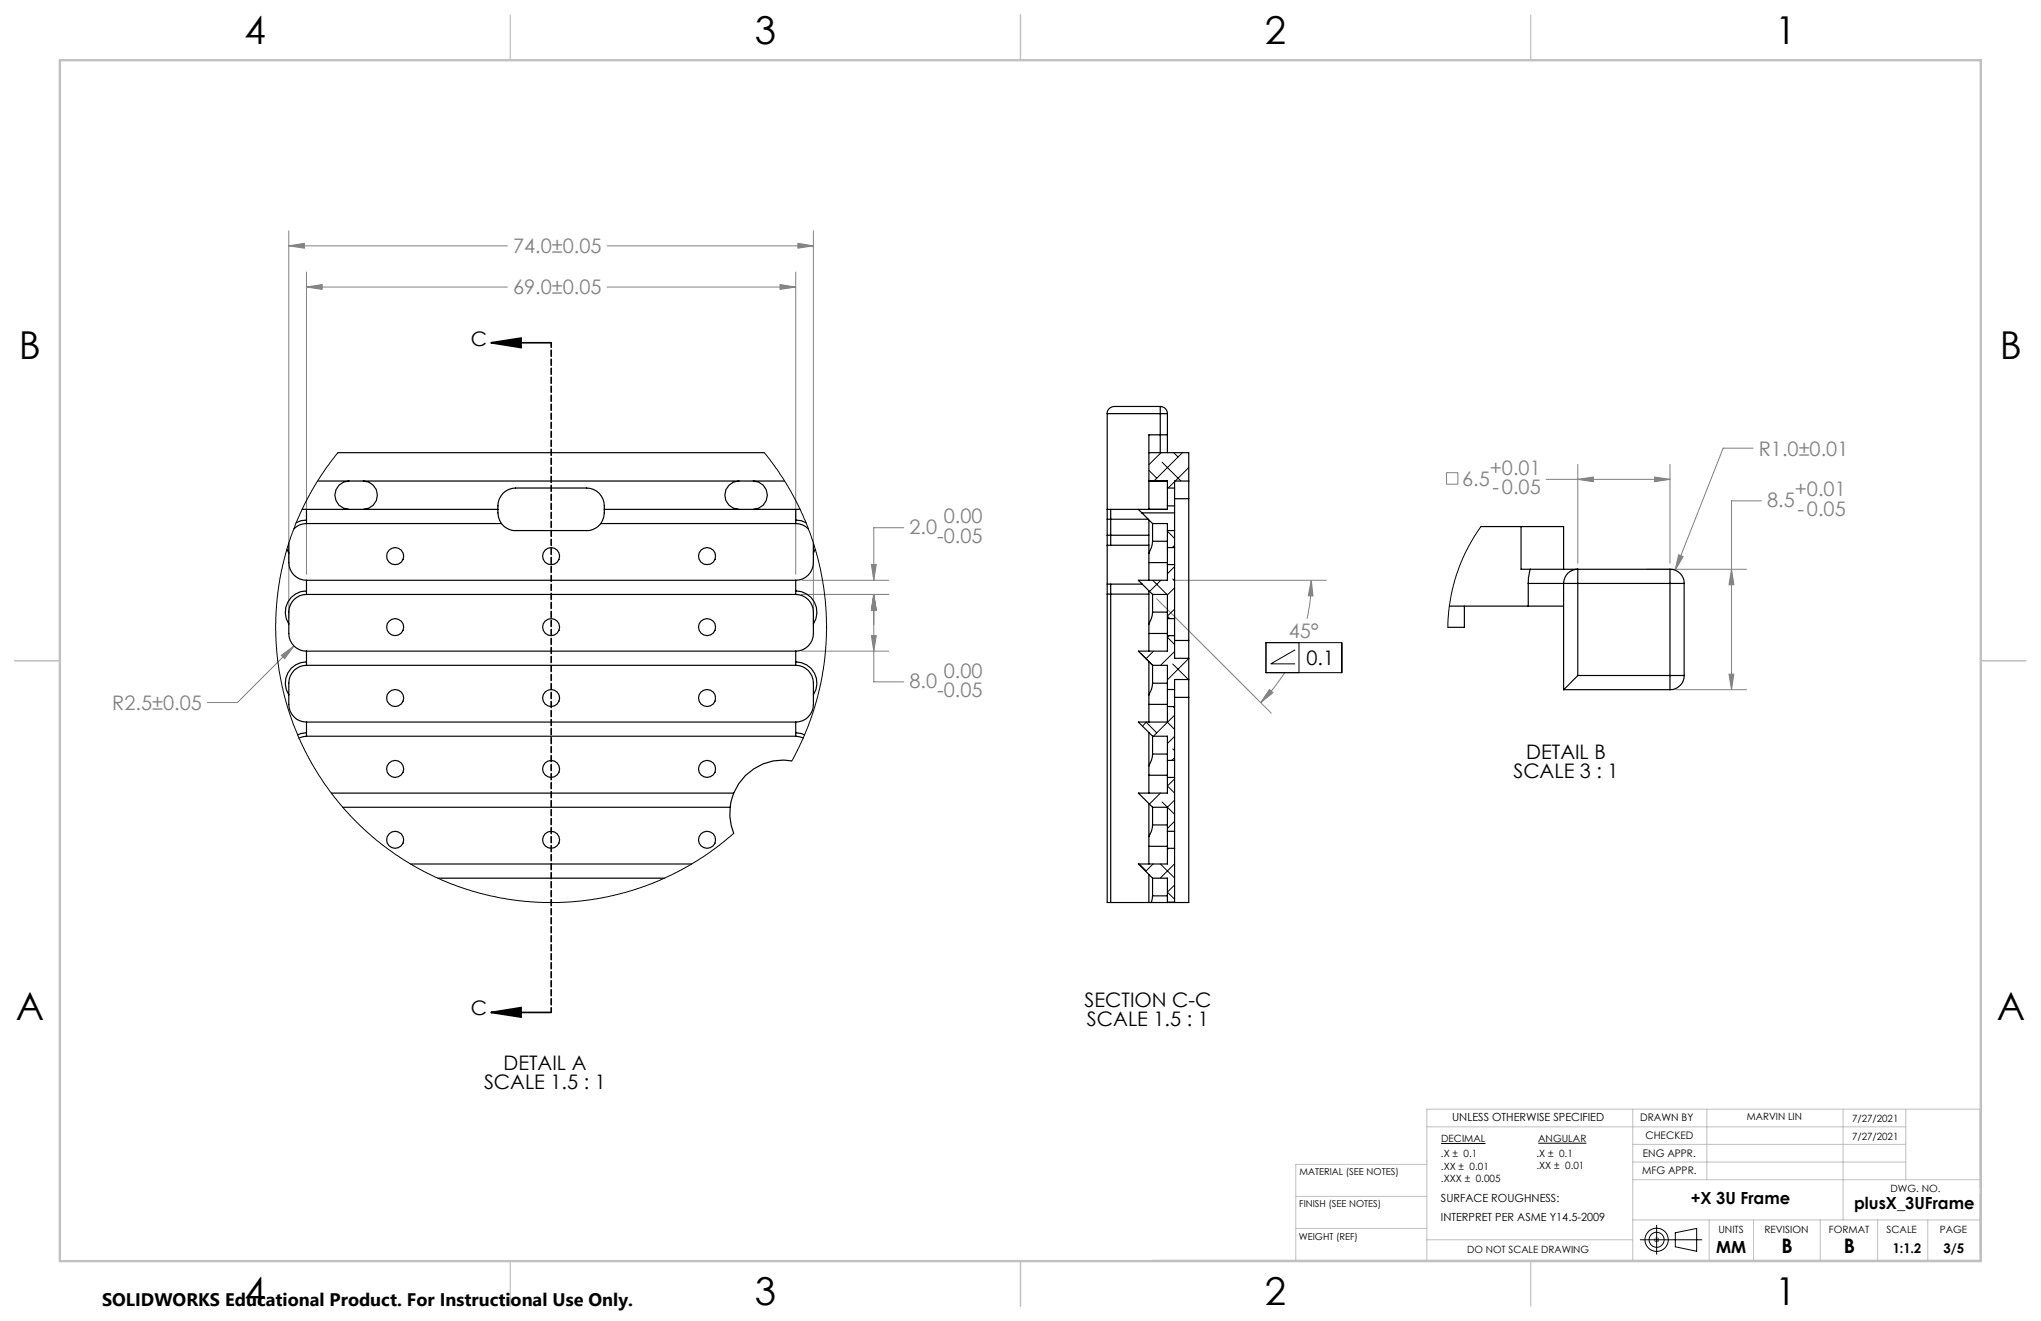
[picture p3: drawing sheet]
<svg xmlns="http://www.w3.org/2000/svg" width="432mm" height="279mm" viewBox="0 0 432 279" stroke-linecap="round" stroke-linejoin="round" font-family="sans-serif">
<g fill="none" stroke="#808080" stroke-width=".21">
<path d="M61.1 52l3.3-.5v1zM61.1 48.8v81.9M61.1 52h46.3M64.8 57.5v64M128.4 52h43.7M168.3 57.5v64M168.8 51.5l3.3 .5-3.3 .5zM172.1 48.8v83.9M64.8 60.7l3.4-.5v1zM64.8 60.7h42.6M128.4 60.7h39.9M165 60.2l3.3 .5-3.3 .5z"/>
<path d="M306 100h2.4v2.4h-2.4zM333.8 98.2v20.9M353.3 98.2v20.9M370.9 94.8h-6.3l-10.2 25.8M184.4 119.4h1l-.5 3.3zM191.2 111.6h-6.3v11.1M327.1 101.4h26.2M333.8 101.4l3.3-.5v1zM350 100.9l3.3 .5-3.3 .5zM355.1 117.3l1 .4-1.7 2.9zM372.7 105.9h-6.4v40M59.5 138.6l2.7-2-2 2.7z"/>
<path d="M62.2 136.6l-12 12h-6.3M169.6 122.7h18.4M169.6 125.7h18.4M169.6 137.7h18.4M184.4 134.4h1l-.5 3.3zM184.9 125.7l.5 3.3h-1zM184.9 125.7v18.5h6.3M244.7 126.6l24.3 24.2M248.2 122.7h32.4M277.4 122.7l.4 3.3h-1zM277.4 122.7a36 36 0 0 1-.9 8.2M348.4 120.4h21.1"/>
<path d="M366.3 120.4l.5 3.3h-1zM268.6 145.8l.7 .7-2.6 2.1zM271.8 142.3a36.3 36.3 0 0 1-5.1 6.3M354.6 145.9h14.9M365.8 142.6h1l-.5 3.3z"/>
</g>
<g fill="none" stroke="#000" stroke-width=".21">
<path d="M267.8 135.9h16v6.4h-16zM274 137.4l-5.1 3h5.1M274.8 135.9v6.4M304.9 241.9h9.4M325.4 241.8h10.2M350.5 259.2v6.1M347 262.2h13M350.1 261.9l.7 .7M350.8 261.9l-.7 .7M354.4 260.7l4.6-.9v4.9l-4.6-1z"/>
<circle cx="350.5" cy="262.2" r="2.45"/>
<circle cx="350.5" cy="262.2" r="1.59"/>
</g>
<path d="M103.9 72.5l6.3-1v2zM103.9 72.5h12.7M103.9 214.1l6.3-1v2zM103.9 214.1h12.7" fill="none" stroke="#000" stroke-width=".35"/>
<g fill="none" stroke="#c0c0c0" stroke-width=".21">
<path d="M301.9 238.3h101.3M345.4 234.6v32M361.1 234.6v14.9M389.9 234.6v23.4M403.2 234.6v14.9M274.1 253h27.8M274.1 259.8h27.8M301.9 246.3h-27.8v20.3M345.4 249.5h73.5M345.4 258h73.5M345.4 242h57.8M345.4 245.8h57.8"/>
<path d="M361.6 258v8.6M371 258v8.6M385.1 258v8.6M397.2 258v8.6M407.8 258v8.6M243.9 266.6h175M301.9 262.2h43.5M350 262.2h1M350.1 261.9l.7 .7M350.5 261.7v1M350.8 261.9l-.7 .7M418.9 265.1v-30.5h-117v32"/>
</g>
<path d="M116.6 72.5v141.6" fill="none" stroke="#000" stroke-width=".35" stroke-dasharray="1.3 .6" stroke-dashoffset=".3"/>
<path d="M418.9 234.6v32" fill="none" stroke="#c0c0c0" stroke-width=".21" stroke-dasharray="15.2 1.3 1.3 1.3" stroke-dashoffset="1.2"/>
<path d="M108 3.2v9.5M215.9 3.2v9.5M323.8 3.2v9.5M3.1 139.7h9.6M419.1 139.7h9.5M108 266.7v9.6M215.9 266.7v9.6M323.8 266.7v9.6" fill="none" stroke="#c0c0c0" stroke-width=".25"/>
<path d="M12.7 12.7h406.4v254h-406.4z" fill="none" stroke="#c0c0c0" stroke-width=".5"/>
<path d="M103.9 72.5l6.3-1v2zM103.9 214.1l6.3-1v2z" fill="#000"/>
<g fill="#808080">
<path d="M268.6 145.8l.7 .7-2.6 2.1zM277.4 122.7l.4 3.3h-1z"/>
<path d="M165 60.2l3.3 .5-3.3 .5zM64.8 60.7l3.4-.5v1zM184.4 119.4h1l-.5 3.3zM184.9 125.7l.5 3.3h-1zM184.9 125.7l.5 3.3h-1zM184.4 134.4h1l-.5 3.3zM59.5 138.6l.7 .7 2-2.7zM61.1 52l3.3-.5v1zM168.8 51.5l3.3 .5-3.3 .5zM333.8 101.4l3.3-.5v1zM350 100.9l3.3 .5-3.3 .5zM366.3 120.4l.5 3.3h-1zM365.8 142.6h1l-.5 3.3zM355.1 117.3l-.7 3.3 1.7-2.9z"/>
</g>
<g fill="none" stroke="#000" stroke-width=".21">
<path d="M71.5 95.7l-2.5 3.3-2.1 3.2-1.6 2.8-2.2 4.4-1.6 4.2-1.1 3.5-.8 3.4-.8 4.8-.4 4.5-.1 3.5 .2 4.3 .5 4.1 .9 4.6 1 3.6 1 3 1.8 4.2 1.8 3.5 2.7 4.5 2.7 3.7 2.3 2.8 3.2 3.2 3.2 2.9 5.7 4.1 3.3 2 3.4 1.7 3.7 1.5 4.2 1.5 3.7 .9 4 .8 3.7 .5 5 .2M161.7 95.7l2.8 3.7 2.1 3.3 1.7 3.1 2 4.2 1.3 3.5 1.4 4.3 1.1 5.1 .5 4.3 .3 4.7-.1 4.3-.5 4.3-.7 4.2-1.2 4.6-1.3 3.9-1.3 3.3-2.3 4.4M243.1 99.5l1.6 1.6M245.6 95.7l-2.5 2.6M245.9 97.8l3.9 3.9M248.3 95.7l.9 1M250.2 95.7l-6.1 6M251.5 98.9l-2.9 2.8M247.1 112.2l-.1 .2 1.5 1.5M248.5 119.8l-1.5 1.6M248.5 115.4l-.5 .4M248.5 101.9l-1.4 1.3"/>
<path d="M313.3 111.4l-1.3 1.9-1.8 3.2-1.3 3-.9 2.4-.9 3.5-.5 2.7-.3 4.6M241.1 122.7l-.2 .2M241.4 138.2l2.5 2.5M243.9 122.7l3 3M244.1 137.7l-1.7 1.6M245.6 122.7l-2.4 2.4M247.4 134.4l-.4 .4 1.5 1.5M248.1 122.4l.4 .4M248.5 137.8l-3 2.9M248.5 124.3l-1.5 1.5M248.5 128.8l-1.5 1.5 .5 .5M251.4 139.2l.1 .1"/>
<path d="M251.5 139.3l-4.5 4.5M242.5 152.7l2.2 2.3M242.5 152.7l-.8 .9M246.9 152.7l1.6 1.6M248.1 158.4l.4 .3M248.1 140.4l3.3 3.3M248.1 149.4l.4 .4M248.5 151.3l-4.5 4.4M248.5 155.8l-1.5 1.5M155.2 176.2l-3.7 3.1-4.7 3.2-4.7 2.5-4.5 2-5.3 1.8-5.7 1.2-5.6 .7-4.1 .2M241 167.7l-.1 .1M245.5 167.7l-2.3 2.4"/>
<path d="M245.9 169.6l1.1 1.1M247 170.7l1.5 1.5M247.3 179.4l-.3 .3M248.5 164.7l-1.5 1.5 1.5 1.5M248.5 169.2l-1.5 1.5M248.5 173.7l-1.5 1.5M248.5 160.3l-.6 .5M241 182.7l1.5 1.5M243.9 182.7l-1.5 1.6M245.5 182.7l3 3M248.5 182.7l-3 3M248.5 187.2l-1.5 1.5 1.5 1.5"/>
</g>
<g fill="none" stroke="#000" stroke-width=".25">
<path d="M71.5 95.7h90.2M234.2 87.5v20.2M234.2 87.5h11.3M243.1 95.7h8.4v6M243.1 95.7v6.1M245.5 92v3.7M245.5 92h1.5M245.5 92h-2.4v3.7M245.5 87.5h1.5M245.5 86v1.5M245.5 86a1.51 1.51 0 0 1 1.5 1.5M245.5 86h-9.8a1.49 1.49 0 0 0-1.5 1.5"/>
<path d="M245.5 87.5v4.5M247 92v3.7M247 87.5v4.5M60.7 116.2l.4 .8M61.1 114.9v2.1M61.1 117a5.4 5.4 0 0 0 1.1 4.6 3.7 3.7 0 0 0 2.6 1.1M63.9 107.7h41.4M64.8 110l-1.2 .1-.9 .5M64.8 110.7a3.5 3.5 0 0 0-2.6 1.2M64.8 110.7h41.3M64.8 107.7v3M67.2 101.7h98.8"/>
<path d="M73.8 101.7a3 3 0 0 0-3 3 3 3 0 0 0 3 3M76.8 101.7a3 3 0 0 1 3 3 3 3 0 0 1-3 3M106.1 110.7a5.8 5.8 0 0 1 .3-6.4 3.8 3.8 0 0 1 2.7-1.1h15a3.7 3.7 0 0 1 3.7 3.8 5.3 5.3 0 0 1-.7 3.7M106.1 110.7a3.8 3.8 0 0 0 3 1.5h15a3.8 3.8 0 0 0 3-1.5M127.1 110.7h41.2M156.4 101.7a3 3 0 0 0-3 3 3 3 0 0 0 3 3M159.3 101.7a3 3 0 0 1 3 3 3 3 0 0 1-3 3M168.3 110l1.2 .1 1 .5M168.3 110.7a3.5 3.5 0 0 1 2.7 1.2M168.3 107.7v3M169.3 107.7h-41.5M172.1 114.9v2.1"/>
<path d="M172.1 117a5.4 5.4 0 0 1-1.1 4.6 3.7 3.7 0 0 1-2.7 1.1M172.5 116.2l-.4 .8M234.2 109.8h.8M234.2 107.7v2.1M234.2 113.2h.8M234.2 113.2v2.1M234.2 109.8v3.4M234.2 115.3v8.2M234.2 115.3h8.9M235 107.7v2.1M235 113.2v2.1M235 113.2h8.1"/>
<path d="M235 109.8v3.4M235 109.8h7.9M240.8 107.7l.8 .8M241.6 108.5l2.2 2.2M241.6 108.5h6.9M243.1 119v3.7M243.1 110v7M243.1 107.7h.1M243.1 101.8v5.9M243.1 101.7h3.9v1.5M243.1 117v2M243.1 119h3.9"/>
<path d="M243.8 110.7h3.2v1.5M243.8 110.7v3.8M243.8 114.5l-.2 1.3-.5 1.2M243.8 114.5h3.2M247 115.8v3.6M247 103.2v3.8M247 107v.7h-12.8M247 119.4v3.3h-6.2l3 3M247 103.2h1.5M247 112.2h1.5M247 112.2v3.6M247 119.4h1.5"/>
<path d="M247 115.8h1.5M247 107h1.5M248.5 115.8v3.6M248.5 103.2v3.8M248.5 108.5v3.7M248.5 107v1.5M248.5 112.2v3.6M248.5 119.4v11.4M248.5 105.5h3M251.5 101.7v3.8M251.5 101.7h-3v1.5M251.5 105.5v30"/>
<path d="M313.3 111.4h8.5M321.8 111.4h9v9M321.8 111.4v9h1.9M61.1 132a5.3 5.3 0 0 0 1.1 4.6 3.7 3.7 0 0 0 2.6 1.1M64.8 140a4.5 4.5 0 0 0-3.7 7M64.8 125a4.5 4.5 0 0 0-3.7 7M64.8 125.7a3.7 3.7 0 0 0-3.7 3.8v2.5M64.8 122.7v3M64.8 137.7v3M64.8 137.7h103.5M64.8 125.7h103.5M64.8 122.7h103.5"/>
<path d="M168.3 125a4.5 4.5 0 0 1 3.8 7M168.3 125.7a3.8 3.8 0 0 1 3.8 4.5v1.8M168.3 140a4.5 4.5 0 0 1 3.8 7M168.3 122.7v3M168.3 137.7v3M172.1 132a5.3 5.3 0 0 1-1.1 4.6 3.7 3.7 0 0 1-2.7 1.1M234.2 125.7h.8M234.2 123.5v2.2M234.2 125.7v65.2h.8M234.2 123.5h7.5M235 123.5v2.2M235 125.7h8.1"/>
<path d="M235 125.7v65.2M243.1 134v3.7M243.1 140v7M243.1 125v7M243.1 132v2M243.1 134h3.9M243.8 125.7v3.8M243.8 129.5l-.2 1.3-.5 1.2M243.8 125.7h3.2v5.1M243.8 129.5h3.2M247 130.8v3.6M247 134.4v3.3h-6.2l3 3"/>
<path d="M247 134.4h1.5M247 130.8h1.5M248.5 130.8v3.6M248.5 134.4v4.8h3M248.5 135.5h3M251.5 135.5v3.7M251.5 139.2v4.5M306.6 128.2h16.7M309.8 128.2v4.5h-3.5M323.3 123.4h7.5M323.3 128.2h7.5M323.3 123.4v4.8"/>
<path d="M323.7 120.4l-.3 1.8-.1 1.2M323.7 120.4h10.1M330.8 123.4h3M330.8 123.4v22.5M333.8 120.4v3M333.8 120.4a2.95 2.95 0 0 0-3 3M333.8 123.4h19.5M333.8 120.4h19.5M333.8 123.4v19.5M353.3 120.4v3M353.3 123.4h3M353.3 120.4a2.95 2.95 0 0 1 3 3"/>
<path d="M353.3 123.4v19.5M356.3 123.4v19.5M61.1 147a5.3 5.3 0 0 0 1.1 4.6 3.7 3.7 0 0 0 2.6 1.1M64.8 140.7a3.7 3.7 0 0 0-3.7 3.8v2.5M64.8 155l-1.2 .2-.6 .2M64.8 155.7l-1.5 .4M64.8 152.7v3M64.8 152.7h103.5M64.8 155.7h103.5M64.8 140.7h103.5M168.3 140.7a3.8 3.8 0 0 1 3.8 4.6v1.7M168.3 155l1.2 .2 .7 .2"/>
<path d="M168.3 155.7l1.6 .4M168.3 152.7v3M172.1 147a5.3 5.3 0 0 1-1.1 4.6 3.7 3.7 0 0 1-2.7 1.1M243.1 149v3.7M243.1 155v7M243.1 147v2M243.1 149h3.9M243.8 140.7v3.8M243.8 155.7v3.8M243.8 144.5l-.2 1.3-.5 1.2M243.8 159.5l-.2 1.3-.5 1.2M243.8 155.7h3.2v5.1"/>
<path d="M243.8 140.7h3.2v5.1M243.8 144.5h3.2M243.8 159.5h3.2M247 145.8v3.6M247 149.4v3.3h-6.2l3 3M247 145.8h1.5M247 149.4h1.5M248.5 145.8v3.6M248.5 149.4v11.4M248.5 147.5h3M251.5 143.7v3.8M251.5 143.7h-3v2.1"/>
<path d="M251.5 147.5v43.4h-7.9M330.8 145.9h22.5M333.8 142.9l-3 3M333.8 142.9h19.5M353.3 142.9h3M353.3 142.9v3M356.3 142.9a3 3 0 0 1-3 3M70.1 167.7h85.1M72.5 170.7h82M154.5 170.7l-.1 1.9 .3 2 .5 1.6M155.2 167.7l-.6 2-.1 1M167.5 160.9a11.2 11.2 0 0 0-12.3 6.8"/>
<path d="M243.1 164v3.7M243.1 179v3.7M243.1 170v7M243.1 162v2M243.1 177v2M243.1 164h3.9M243.1 179h3.9M243.8 170.7v3.8M243.8 174.5l-.2 1.3-.5 1.2M243.8 170.7h3.2v5.1M243.8 174.5h3.2M247 175.8v3.6"/>
<path d="M247 160.8v3.6M247 179.4v3.3h-6.2l3 3M247 164.4v3.3h-6.2l3 3M247 179.4h1.5M247 175.8h1.5M247 160.8h1.5M247 164.4h1.5M248.5 175.8v3.6M248.5 160.8v3.6M248.5 164.4v11.4M248.5 179.4v11.4M86.9 182.7h59.4"/>
<path d="M92.6 185.7h48M116.3 190.9h.6M235 190.9h8.1M243.1 190.9h.5M243.1 185v5.9M243.8 185.7v3.8M243.8 189.5l-.2 1.4M243.8 185.7h3.2v5.1M243.8 189.5h3.2M247 190.8v.1M247 190.8h1.5M248.5 190.8v.1"/>
<circle cx="83.6" cy="117.6" r="1.81"/>
<circle cx="116.6" cy="117.6" r="1.8"/>
<circle cx="149.6" cy="117.6" r="1.81"/>
<circle cx="83.6" cy="132.6" r="1.8"/>
<circle cx="116.6" cy="132.6" r="1.79"/>
<circle cx="149.6" cy="132.6" r="1.8"/>
<circle cx="83.6" cy="147.6" r="1.8"/>
<circle cx="116.6" cy="147.6" r="1.79"/>
<circle cx="149.6" cy="147.6" r="1.8"/>
<circle cx="83.6" cy="177.6" r="1.81"/>
<circle cx="83.6" cy="162.6" r="1.81"/>
<circle cx="116.6" cy="177.6" r="1.8"/>
<circle cx="116.6" cy="162.6" r="1.8"/>
<circle cx="149.6" cy="162.6" r="1.81"/>
<circle cx="149.6" cy="177.6" r="1.81"/>
</g>
<g font-size="8.1">
<text x="51.7" y="9.3">4</text>
<text x="159.7" y="9.3">3</text>
<text x="267.6" y="9.3">2</text>
<text x="375.6" y="9.3">1</text>
<text x="4" y="76">B</text>
<text x="423.1" y="76">B</text>
<text x="3.3" y="215.7">A</text>
<text x="422.4" y="215.7">A</text>
<text x="51.7" y="276">4</text>
<text x="159.7" y="276">3</text>
<text x="267.6" y="276">2</text>
<text x="375.6" y="276">1</text>
</g>
<g font-size="4.2" fill="#808080">
<text x="108.5" y="53.6">74.0±0.05</text>
<text x="108.5" y="62.3">69.0±0.05</text>
<text x="315.2" y="100.5">+0.01</text>
<text x="372.1" y="96.4">R1.0±0.01</text>
<text x="309.3" y="102.7">6.5</text>
<text x="315.8" y="104.6">-0.05</text>
<text x="373.9" y="107.3">8.5</text>
<text x="379.7" y="105">+0.01</text>
<text x="192.4" y="113">2.0</text>
<text x="199.7" y="110.7">0.00</text>
<text x="380.3" y="109.1">-0.05</text>
<text x="198.3" y="114.8">-0.05</text>
<text x="272.7" y="135">45°</text>
<text x="199.7" y="143.3">0.00</text>
<text x="192.4" y="145.6">8.0</text>
<text x="198.3" y="147.4">-0.05</text>
<text x="23.8" y="150.2">R2.5±0.05</text>
</g>
<g font-size="4.2">
<text x="99.6" y="73.2">C</text>
<text x="276.4" y="140.7">0.1</text>
<text x="322.9" y="160.4">DETAIL B</text>
<text x="320.2" y="164.6">SCALE 3 : 1</text>
<text x="99.6" y="214.8">C</text>
<text x="229.4" y="212.9">SECTION C-C</text>
<text x="230" y="217.1">SCALE 1.5 : 1</text>
<text x="106.5" y="226.2">DETAIL A</text>
<text x="102.4" y="230.4">SCALE 1.5 : 1</text>
<text x="376.9" y="265">B</text>
<text x="390.1" y="265">B</text>
</g>
<text font-size="3.8" x="21.6" y="276.3">SOLIDWORKS Educational Product. For Instructional Use Only.</text>
<g font-size="3.5">
<text x="357.7" y="254.6">+X 3U Frame</text>
<text x="392.3" y="255.8">plusX_3UFrame</text>
<text x="363.1" y="265">MM</text>
</g>
<g font-size="2.8">
<text x="400.5" y="265">1:1.2</text>
<text x="411.2" y="265">3/5</text>
</g>
<g font-size="2.4">
<text x="307.2" y="237.2">UNLESS OTHERWISE SPECIFIED</text>
<text x="304.8" y="254.3">SURFACE ROUGHNESS:</text>
<text x="304.8" y="258.2">INTERPRET PER ASME Y14.5-2009</text>
</g>
<g font-size="2.2">
<text x="347" y="237.2">DRAWN BY</text>
<text x="347.6" y="244.7">ENG APPR.</text>
<text x="348.1" y="240.9">CHECKED</text>
<text x="347.4" y="248.4">MFG APPR.</text>
</g>
<g font-size="2.1">
<text x="369.6" y="237">MARVIN LIN</text>
<text x="391.8" y="237.4">7/27/2021</text>
<text x="304.8" y="244.7">.X ± 0.1</text>
<text x="304.9" y="241.6">DECIMAL</text>
<text x="325" y="244.7">.X ± 0.1</text>
<text x="325.4" y="241.6">ANGULAR</text>
<text x="391.8" y="241.1">7/27/2021</text>
<text x="304.8" y="247.4">.XX ± 0.01</text>
<text x="304.8" y="249.9">.XXX ± 0.005</text>
<text x="325" y="247.3">.XX ± 0.01</text>
<text x="400" y="252.1">DWG. NO.</text>
<text x="363.5" y="260.7">UNITS</text>
<text x="373.3" y="260.7">REVISION</text>
<text x="386.9" y="260.7">FORMAT</text>
<text x="399.1" y="260.7">SCALE</text>
<text x="410.4" y="260.7">PAGE</text>
<text x="310.4" y="265">DO NOT SCALE DRAWING</text>
</g>
<g font-size="2">
<text x="274.9" y="248.5">MATERIAL (SEE NOTES)</text>
<text x="274.9" y="255.4">FINISH (SEE NOTES)</text>
<text x="274.8" y="262.3">WEIGHT (REF)</text>
</g>
</svg>
